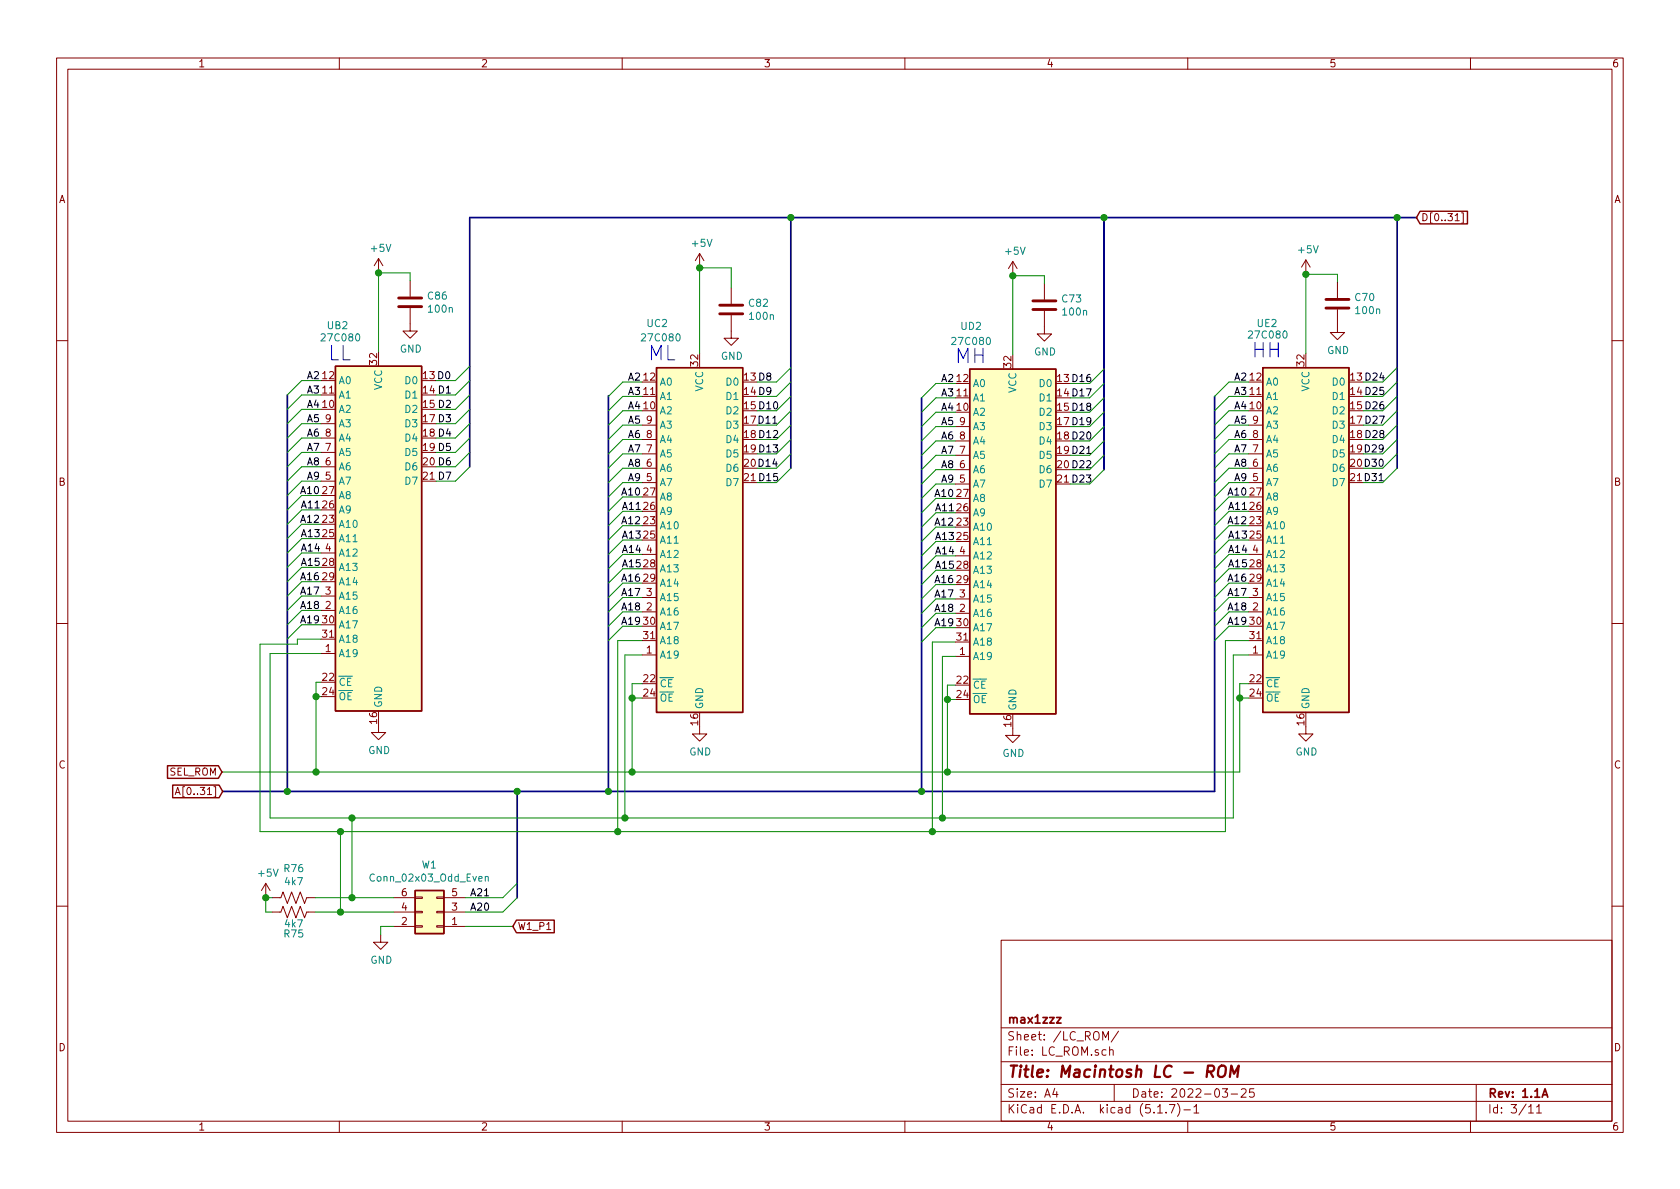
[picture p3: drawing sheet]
<svg xmlns="http://www.w3.org/2000/svg" width="297mm" height="210mm" viewBox="0 0 297 210" stroke-linecap="round" stroke-linejoin="round" font-family="sans-serif">
<g fill="none" stroke="#840000" stroke-width=".18">
<path d="M10 10.3h277v189.9h-277zM12 12.2h273v186.1h-273zM60 10.3v1.9M110 10.3v1.9M160 10.3v1.9M210 10.3v1.9M260 10.3v1.9M257.3 39h.7M258.4 37.6h.3v1.9h-.3M66.9 45.7l-.7 1.3M66.9 45.7v2.6M66.9 45.7l.8 1.3"/>
<path d="M72.5 54.5v4h1.3l-1.3 1.3-1.3-1.3h1.3M72.5 49.7v2.7M123.7 44.8l-.8 1.3M123.7 44.8v2.6M123.7 44.8l.8 1.3M129.3 55.7v4.1h1.3l-1.3 1.3-1.3-1.3h1.3M129.3 50.9v2.8M179.1 46.2l-.8 1.3M179.1 46.2v2.6M179.1 46.2l.7 1.3M184.7 55v4h1.2l-1.2 1.3-1.3-1.3h1.3M184.7 50.2v2.8"/>
<path d="M230.9 46l-.8 1.2M230.9 46v2.5M230.9 46l.7 1.2M236.5 54.7v4.1h1.2l-1.2 1.3-1.3-1.3h1.3M236.5 49.9v2.8M10 60.2h2M56.8 77.5h2.5M56.8 74.9h2.5M113.5 77.7h2.6M113.5 75.2h2.6M168.9 78h2.5M168.9 75.4h2.5"/>
<path d="M220.7 77.7h2.6M220.7 75.2h2.6M285 60.2h2M56.8 97.8h2.5M56.8 85.1h2.5M56.8 82.5h2.5M56.8 80h2.5M113.5 98h2.6M113.5 85.3h2.6M113.5 82.8h2.6M113.5 80.3h2.6M168.9 98.3h2.5"/>
<path d="M168.9 85.6h2.5M168.9 83.1h2.5M168.9 80.5h2.5M220.7 98h2.6M220.7 85.3h2.6M220.7 82.8h2.6M220.7 80.3h2.6M10 110.3h2M56.8 115.6h2.5M56.8 107.9h2.5M56.8 105.4h2.5M113.5 115.8h2.6"/>
<path d="M113.5 108.2h2.6M113.5 105.7h2.6M168.9 116.1h2.5M168.9 108.5h2.5M168.9 105.9h2.5M220.7 115.8h2.6M220.7 108.2h2.6M220.7 105.7h2.6M285 110.3h2M66.9 128.3v1.2h1.3l-1.3 1.3-1.2-1.3h1.2M123.7 128.5v1.3h1.3l-1.3 1.3-1.3-1.3h1.3M179.1 128.8v1.2h1.2l-1.2 1.3-1.3-1.3h1.3"/>
<path d="M230.9 128.5v1.3h1.3l-1.3 1.3-1.3-1.3h1.3M31 140.5l.4-1.3 .5 1.3M31.1 140.2h.6M47 156.2l-.8 1.3M47 156.2v2.5M47 156.2l.8 1.3M48.1 158.7h1.6l.3-1 .8 2.1 .8-2.1 .7 2.1 .8-2.1 .7 2.1 .4-1.1h1.6M69.6 158.7h3.8M73.4 158.6h1.3v.3h-1.3zM77.2 158.6h1.3v.3h-1.3zM78.5 158.7h3.8M10 160.2h2"/>
<path d="M48.1 161.3h1.6l.3-1 .8 2 .8-2 .7 2 .8-2 .7 2 .4-1h1.6M67.3 165.3v1.3h1.3l-1.3 1.3-1.3-1.3h1.3M69.6 161.3h3.8M69.6 163.8h3.8M73.4 163.7h1.3v.3h-1.3zM73.4 161.2h1.3v.2h-1.3zM77.2 163.7h1.3v.3h-1.3zM77.2 161.2h1.3v.2h-1.3zM78.5 161.3h3.8M78.5 163.8h3.8M177 166.3h108v32h-108zM285 160.2h2"/>
<path d="M60 198.3v1.9M110 198.3v1.9M160 198.3v1.9M177 194.8h108M177 191.8h108M177 187.8h108M177 181.8h108M186.5 192.5l-.4 1h1M186.8 193v1M195 183.9v-1.5l.5 1.1 .5-1.1v1.5M196.2 185.7l.2-.1 .4 .1v.9M196.2 185.1v1.5"/>
<path d="M197 191.8v3M197.8 182.3l-1.3 2M204.7 196.8h.8M206.2 196.7v.1M206.8 195.3h.9l-.6 1.5M208.2 195.1a1.71 1.71 0 0 1 0 2.3M209.3 196.3h1.2M210 198.3v1.9M211.1 195.8l.4-.5v1.5M211.1 196.8h.9M216.1 192.5h.9l-.4 .6 .4 .1v.7l-.2 .1-.7-.1M217.7 193.5h1.1"/>
<path d="M219.5 192.7l.2-.2h.3l.3 .2v.3v.2l-.9 .8h.9M221.7 192.5h-.7l-.1 .7 .2-.1 .5 .1 .2 .2-.1 .5-.2 .1-.6-.1M260 198.3v1.9M261 191.8v6.5M270.3 195.8l.4-.5v1.5M270.3 196.8h.8M271.7 195.8l.4-.5v1.5M271.7 196.8h.8"/>
</g>
<path d="M186.8 179.9h.8l-.8 1h.8M272.7 194l.5-1.5 .5 1.5M272.8 193.6h.7" fill="none" stroke="#840000" stroke-width=".3"/>
<path d="M213.5 189.5h.7a.56 .56 0 0 0 .5-.5 .56 .56 0 0 0-.3-.6h-.8l-.3 2M213.9 189.5l.6 .9M215.5 188.7a.69 .69 0 0 1 1.2 0 1.49 1.49 0 0 1-.6 1.7l-.6-.1a1.55 1.55 0 0 1 0-1.6zM217.4 190.4l.3-2 .5 1.5 .8-1.5-.2 2" fill="none" stroke="#840000" stroke-width=".41"/>
<path d="M70.5 54.2h4M70.5 52.7h4M127.3 55.5h4M127.3 54h4M182.6 54.7h4.1M182.6 53.2h4.1M234.4 54.5h4.1M234.4 53h4.1" fill="none" stroke="#840000" stroke-width=".51"/>
<g fill="#ffffc2" stroke="#ffffc2" stroke-width=".18">
<path d="M73.4 157.5h5.1v7.6h-5.1z"/>
<path d="M59.3 64.8h15.2v60.9h-15.2z"/>
<path d="M223.3 65h15.2v61h-15.2z"/>
<path d="M171.4 65.3h15.3v60.9h-15.3z"/>
<path d="M116.1 65h15.2v61h-15.2z"/>
</g>
<path d="M251.1 37.4h8.4v2.2h-8.4l-.7-1.1zM59.3 64.8h15.2v60.9h-15.2zM116.1 65h15.2v61h-15.2zM171.4 65.3h15.3v60.9h-15.3zM223.3 65h15.2v61h-15.2zM29.6 135.4h9l.6 1.1-.6 1.1h-9zM30.5 138.8h8.2l.7 1.1-.7 1.2h-8.2zM73.4 157.5h5.1v7.6h-5.1zM91.3 162.7h6.7v2.2h-6.7l-.6-1.1z" fill="none" stroke="#840000" stroke-width=".25"/>
<path d="M85.8 155.1l.2-.1h.3v.8M85.8 155v.8" fill="none" stroke="#008484" stroke-width=".18"/>
<path d="M139.8 38.5v44.3M195.2 38.5v44.6M247 38.5v44.3M250.4 38.5h-167.3v44M50.8 69.8v70.1M107.6 70v69.9M162.9 70.4v69.5M214.8 70.1v69.8h-175.4M91.4 139.9v18.8" fill="none" stroke="#000084" stroke-width=".3"/>
<g fill="none" stroke="#008400" stroke-width=".18">
<path d="M72.5 49.7v-1.4h-5.6v13.9M129.3 50.9v-3.5h-5.6v15.1M184.7 50.2v-1.4h-5.6v13.9M236.5 49.9v-1.4h-5.6v14M56.8 77.5h-3.5l-2.5 2.5M56.8 74.9h-3.5l-2.5 2.6M56.8 72.4h-3.5l-2.5 2.5M56.8 69.8h-3.5l-2.5 2.6M56.8 67.3h-3.5l-2.5 2.5M83.1 77.5l-2.6 2.5h-3.4M83.1 74.9l-2.6 2.6h-3.4M83.1 72.4l-2.6 2.5h-3.4"/>
<path d="M83.1 69.8l-2.6 2.6h-3.4M83.1 67.3l-2.6 2.5h-3.4M83.1 64.8l-2.6 2.5h-3.4M113.5 75.2h-3.4l-2.5 2.5M113.5 67.6h-3.4l-2.5 2.5M113.5 70.1h-3.4l-2.5 2.5M113.5 72.6h-3.4l-2.5 2.6M113.5 77.7h-3.4l-2.5 2.6M139.8 72.6l-2.5 2.6h-3.4M139.8 65l-2.5 2.6h-3.4M139.8 67.6l-2.5 2.5h-3.4M139.8 70.1l-2.5 2.5h-3.4"/>
<path d="M139.8 75.2l-2.5 2.5h-3.4M139.8 77.7l-2.5 2.6h-3.4M168.9 67.8h-3.4l-2.6 2.6M168.9 70.4h-3.4l-2.6 2.5M168.9 72.9h-3.4l-2.6 2.5M168.9 78h-3.4l-2.6 2.5M168.9 75.4h-3.4l-2.6 2.6M195.2 65.3l-2.5 2.5h-3.5M195.2 67.8l-2.5 2.6h-3.5M195.2 70.4l-2.5 2.5h-3.5M195.2 75.4l-2.5 2.6h-3.5M195.2 78l-2.5 2.5h-3.5"/>
<path d="M195.2 72.9l-2.5 2.5h-3.5M220.7 75.2h-3.4l-2.5 2.5M220.7 67.6h-3.4l-2.5 2.5M220.7 70.1h-3.4l-2.5 2.5M220.7 72.6h-3.4l-2.5 2.6M220.7 77.7h-3.4l-2.5 2.6M247 72.6l-2.5 2.6h-3.5M247 65l-2.5 2.6h-3.5M247 67.6l-2.5 2.5h-3.5M247 70.1l-2.5 2.5h-3.5M247 75.2l-2.5 2.5h-3.5M247 77.7l-2.5 2.6h-3.5"/>
<path d="M56.8 85.1h-3.5l-2.5 2.5M56.8 82.5h-3.5l-2.5 2.6M56.8 80h-3.5l-2.5 2.5M56.8 90.2h-3.5l-2.5 2.5M56.8 92.7h-3.5l-2.5 2.5M56.8 95.2h-3.5l-2.5 2.6M56.8 97.8h-3.5l-2.5 2.5M56.8 87.6h-3.5l-2.5 2.6M83.1 82.5l-2.6 2.6h-3.4M83.1 80l-2.6 2.5h-3.4M113.5 93h-3.4l-2.5 2.5M113.5 80.3h-3.4l-2.5 2.5"/>
<path d="M113.5 82.8h-3.4l-2.5 2.5M113.5 85.3h-3.4l-2.5 2.6M113.5 87.9h-3.4l-2.5 2.5M113.5 90.4h-3.4l-2.5 2.6M113.5 95.5h-3.4l-2.5 2.5M113.5 98h-3.4l-2.5 2.6M139.8 80.3l-2.5 2.5h-3.4M139.8 82.8l-2.5 2.5h-3.4M168.9 95.8h-3.4l-2.6 2.5M168.9 80.5h-3.4l-2.6 2.6M168.9 83.1h-3.4l-2.6 2.5M168.9 85.6h-3.4l-2.6 2.5"/>
<path d="M168.9 88.1h-3.4l-2.6 2.6M168.9 90.7h-3.4l-2.6 2.5M168.9 93.2h-3.4l-2.6 2.6M168.9 98.3h-3.4l-2.6 2.5M195.2 80.5l-2.5 2.6h-3.5M195.2 83.1l-2.5 2.5h-3.5M220.7 93h-3.4l-2.5 2.5M220.7 80.3h-3.4l-2.5 2.5M220.7 82.8h-3.4l-2.5 2.5M220.7 85.3h-3.4l-2.5 2.6M220.7 87.9h-3.4l-2.5 2.5M220.7 90.4h-3.4l-2.5 2.6"/>
<path d="M220.7 95.5h-3.4l-2.5 2.5M220.7 98h-3.4l-2.5 2.6M247 80.3l-2.5 2.5h-3.5M247 82.8l-2.5 2.5h-3.5M56.8 113h-4.2v.9h-6.6v33.2h170.7v-33.8h4M56.8 115.6h-9v29h170.3v-28.8h2.6M56.8 107.9h-3.5l-2.5 2.6M56.8 100.3h-3.5l-2.5 2.6M56.8 102.9h-3.5l-2.5 2.5M56.8 105.4h-3.5l-2.5 2.5M56.8 110.5h-3.5l-2.5 2.5M113.5 113.3h-4.3v33.8"/>
<path d="M113.5 100.6h-3.4l-2.5 2.5M113.5 103.1h-3.4l-2.5 2.6M113.5 105.7h-3.4l-2.5 2.5M113.5 108.2h-3.4l-2.5 2.5M113.5 110.7h-3.4l-2.5 2.6M113.5 115.8h-3v28.8M168.9 100.8h-3.4l-2.6 2.6M168.9 103.4h-3.4l-2.6 2.5M168.9 105.9h-3.4l-2.6 2.6M168.9 108.5h-3.4l-2.6 2.5M168.9 111h-3.4l-2.6 2.5M168.9 113.5h-4.1v33.6"/>
<path d="M168.9 116.1h-2.3v28.5M220.7 100.6h-3.4l-2.5 2.5M220.7 103.1h-3.4l-2.5 2.6M220.7 105.7h-3.4l-2.5 2.5M220.7 108.2h-3.4l-2.5 2.5M220.7 110.7h-3.4l-2.5 2.6M55.9 123.2h.9M56.8 120.6h-.9v15.9M111.8 123.4h1.7M113.5 120.9h-1.7v15.6M167.5 123.7h1.4M168.9 121.2h-1.4v15.3"/>
<path d="M219.2 123.4h1.5M220.7 120.9h-1.5v15.6h-180M48.1 158.7h-1.1v2.6h1.1M55.8 158.7h13.8M60.2 147.1v14.2M62.2 144.6v14.1M91.4 156.2l-2.5 2.5h-6.6M91.4 158.7l-2.5 2.6h-6.6M55.8 161.3h13.8M69.6 163.8h-2.3v1.5M82.3 163.8h8.4"/>
</g>
<g fill="#008400" stroke="#008400" stroke-width=".25">
<circle cx="50.8" cy="139.9" r=".51"/>
<circle cx="111.8" cy="123.4" r=".51"/>
<circle cx="123.7" cy="47.4" r=".51"/>
<circle cx="55.9" cy="123.2" r=".51"/>
<circle cx="66.9" cy="48.3" r=".51"/>
<circle cx="55.9" cy="136.5" r=".51"/>
<circle cx="107.6" cy="139.9" r=".51"/>
<circle cx="139.8" cy="38.5" r=".51"/>
<circle cx="164.8" cy="147.1" r=".51"/>
<circle cx="195.2" cy="38.5" r=".51"/>
<circle cx="179.1" cy="48.8" r=".51"/>
<circle cx="230.9" cy="48.5" r=".51"/>
<circle cx="60.2" cy="161.3" r=".51"/>
<circle cx="47" cy="158.7" r=".51"/>
<circle cx="62.2" cy="158.7" r=".51"/>
<circle cx="62.2" cy="144.6" r=".51"/>
<circle cx="91.4" cy="139.9" r=".51"/>
<circle cx="60.2" cy="147.1" r=".51"/>
<circle cx="111.8" cy="136.5" r=".51"/>
<circle cx="109.2" cy="147.1" r=".51"/>
<circle cx="166.6" cy="144.6" r=".51"/>
<circle cx="110.5" cy="144.6" r=".51"/>
<circle cx="219.2" cy="123.4" r=".51"/>
<circle cx="167.5" cy="136.5" r=".51"/>
<circle cx="162.9" cy="139.9" r=".51"/>
<circle cx="167.5" cy="123.7" r=".51"/>
<circle cx="247" cy="38.5" r=".51"/>
</g>
<g font-size="3.5" fill="#0000c2">
<text x="57.9" y="63.7">LL</text>
<text x="114.5" y="63.7">ML</text>
<text x="169" y="64.3">MH</text>
<text x="221.6" y="63.2">HH</text>
</g>
<text font-size="2.8" fill="#840000" x="178" y="190.5">Title: Macintosh LC - ROM</text>
<g font-size="2.1" fill="#840000">
<text x="178" y="184">Sheet: /LC_ROM/</text>
<text x="178" y="181">max1zzz</text>
<text x="178" y="186.7">File: LC_ROM.sch</text>
<text x="178" y="196.9">KiCad E.D.A. kicad (5.1.7)-1</text>
<text x="178" y="194.1">Size: A4</text>
<text x="200" y="194.1">Date: 2022-03-25</text>
<text x="263" y="194.1">Rev: 1.1A</text>
<text x="263" y="196.9">Id: 3/11</text>
</g>
<g font-size="1.8" fill="#840000">
<text x="35" y="11.9">1</text>
<text x="85" y="11.9">2</text>
<text x="135" y="11.9">3</text>
<text x="185" y="11.9">4</text>
<text x="235" y="11.9">5</text>
<text x="285" y="11.9">6</text>
<text x="10.4" y="35.9">A</text>
<text x="285.4" y="35.9">A</text>
<text x="251.2" y="39.1">D[0..31]</text>
<text x="66.7" y="64.5" transform="rotate(-90 66.7 64.5)">32</text>
<text x="123.4" y="64.7" transform="rotate(-90 123.4 64.7)">32</text>
<text x="178.8" y="65" transform="rotate(-90 178.8 65)">32</text>
<text x="230.6" y="64.7" transform="rotate(-90 230.6 64.7)">32</text>
<text x="57.1" y="69.6">11</text>
<text x="57.1" y="67.1">12</text>
<text x="113.8" y="69.8">11</text>
<text x="113.8" y="67.3">12</text>
<text x="169.2" y="70.1">11</text>
<text x="169.2" y="67.6">12</text>
<text x="221" y="69.8">11</text>
<text x="221" y="67.3">12</text>
<text x="57.1" y="72.1">10</text>
<text x="57.6" y="77.2">8</text>
<text x="57.6" y="74.7">9</text>
<text x="113.8" y="72.4">10</text>
<text x="114.3" y="77.5">8</text>
<text x="114.3" y="74.9">9</text>
<text x="169.2" y="72.6">10</text>
<text x="169.7" y="77.7">8</text>
<text x="169.7" y="75.2">9</text>
<text x="221" y="72.4">10</text>
<text x="221.5" y="77.5">8</text>
<text x="221.5" y="74.9">9</text>
<text x="57.6" y="82.3">6</text>
<text x="57.6" y="79.8">7</text>
<text x="114.3" y="82.5">6</text>
<text x="114.3" y="80">7</text>
<text x="169.7" y="82.8">6</text>
<text x="169.7" y="80.3">7</text>
<text x="221.5" y="82.5">6</text>
<text x="221.5" y="80">7</text>
<text x="10.4" y="85.9">B</text>
<text x="57.1" y="89.9">26</text>
<text x="57.1" y="87.4">27</text>
<text x="57.6" y="84.8">5</text>
<text x="113.8" y="87.6">27</text>
<text x="114.3" y="85.1">5</text>
<text x="169.2" y="87.9">27</text>
<text x="169.7" y="85.3">5</text>
<text x="221" y="87.6">27</text>
<text x="221.5" y="85.1">5</text>
<text x="285.4" y="85.9">B</text>
<text x="57.1" y="92.5">23</text>
<text x="57.1" y="95">25</text>
<text x="113.8" y="92.7">23</text>
<text x="113.8" y="95.2">25</text>
<text x="113.8" y="90.2">26</text>
<text x="169.2" y="93">23</text>
<text x="169.2" y="95.5">25</text>
<text x="169.2" y="90.4">26</text>
<text x="221" y="92.7">23</text>
<text x="221" y="95.2">25</text>
<text x="221" y="90.2">26</text>
<text x="57.1" y="100.1">28</text>
<text x="57.6" y="97.5">4</text>
<text x="113.8" y="100.3">28</text>
<text x="114.3" y="97.8">4</text>
<text x="169.2" y="100.6">28</text>
<text x="169.7" y="98">4</text>
<text x="221" y="100.3">28</text>
<text x="221.5" y="97.8">4</text>
<text x="57.1" y="102.6">29</text>
<text x="57.6" y="107.7">2</text>
<text x="57.6" y="105.2">3</text>
<text x="113.8" y="102.9">29</text>
<text x="114.3" y="107.9">2</text>
<text x="114.3" y="105.4">3</text>
<text x="169.2" y="103.1">29</text>
<text x="169.7" y="105.7">3</text>
<text x="221" y="102.9">29</text>
<text x="221.5" y="107.9">2</text>
<text x="221.5" y="105.4">3</text>
<text x="57.1" y="110.2">30</text>
<text x="57.1" y="112.8">31</text>
<text x="113.8" y="110.5">30</text>
<text x="113.8" y="113">31</text>
<text x="169.2" y="110.7">30</text>
<text x="169.2" y="113.3">31</text>
<text x="169.7" y="108.2">2</text>
<text x="221" y="110.5">30</text>
<text x="221" y="113">31</text>
<text x="57.6" y="115.3">1</text>
<text x="114.3" y="115.6">1</text>
<text x="169.7" y="115.8">1</text>
<text x="221.5" y="115.6">1</text>
<text x="57.1" y="120.4">22</text>
<text x="57.1" y="122.9">24</text>
<text x="113.8" y="120.6">22</text>
<text x="113.8" y="123.2">24</text>
<text x="169.2" y="120.9">22</text>
<text x="169.2" y="123.4">24</text>
<text x="221" y="120.6">22</text>
<text x="221" y="123.2">24</text>
<text x="66.7" y="128" transform="rotate(-90 66.7 128)">16</text>
<text x="123.4" y="128.2" transform="rotate(-90 123.4 128.2)">16</text>
<text x="178.8" y="128.5" transform="rotate(-90 178.8 128.5)">16</text>
<text x="230.6" y="128.2" transform="rotate(-90 230.6 128.2)">16</text>
<text x="10.4" y="135.9">C</text>
<text x="29.9" y="137.2">SEL_ROM</text>
<text x="285.4" y="135.9">C</text>
<text x="32.2" y="140.6">A[0..31]</text>
<text x="71" y="161">4</text>
<text x="71" y="158.5">6</text>
<text x="79.9" y="161">3</text>
<text x="79.9" y="158.5">5</text>
<text x="71" y="163.6">2</text>
<text x="79.9" y="163.6">1</text>
<text x="91.5" y="164.5">W1_P1</text>
<text x="10.4" y="185.9">D</text>
<text x="285.4" y="185.9">D</text>
<text x="35" y="199.9">1</text>
<text x="85" y="199.9">2</text>
<text x="135" y="199.9">3</text>
<text x="185" y="199.9">4</text>
<text x="235" y="199.9">5</text>
<text x="285" y="199.9">6</text>
</g>
<g font-size="1.8" fill="#008484">
<text x="65.7" y="44.5">+5V</text>
<text x="122.5" y="43.7">+5V</text>
<text x="177.9" y="45.1">+5V</text>
<text x="229.7" y="44.8">+5V</text>
<text x="75.7" y="53">C86</text>
<text x="187.9" y="53.5">C73</text>
<text x="239.7" y="53.2">C70</text>
<text x="57.9" y="58.2">UB2</text>
<text x="75.9" y="55.3">100n</text>
<text x="114.5" y="57.8">UC2</text>
<text x="132.5" y="54.2">C82</text>
<text x="132.7" y="56.6">100n</text>
<text x="170" y="58.3">UD2</text>
<text x="188" y="55.8">100n</text>
<text x="221.1" y="59.9">27C080</text>
<text x="222.3" y="57.8">UE2</text>
<text x="239.9" y="55.5">100n</text>
<text x="57.1" y="60.4">27C080</text>
<text x="70.7" y="62.4">GND</text>
<text x="113.7" y="60.4">27C080</text>
<text x="127.5" y="63.6">GND</text>
<text x="168.6" y="61">27C080</text>
<text x="182.8" y="62.9">GND</text>
<text x="234.6" y="62.6">GND</text>
<text x="59.8" y="70.5">A1</text>
<text x="59.8" y="67.9">A0</text>
<text x="67.6" y="69" transform="rotate(-90 67.6 69)">VCC</text>
<text x="71.8" y="67.9">D0</text>
<text x="71.8" y="70.5">D1</text>
<text x="116.6" y="70.7">A1</text>
<text x="116.6" y="68.2">A0</text>
<text x="124.3" y="69.3" transform="rotate(-90 124.3 69.3)">VCC</text>
<text x="128.5" y="68.2">D0</text>
<text x="128.5" y="70.7">D1</text>
<text x="172" y="71">A1</text>
<text x="172" y="68.4">A0</text>
<text x="179.7" y="69.5" transform="rotate(-90 179.7 69.5)">VCC</text>
<text x="183.9" y="68.4">D0</text>
<text x="183.9" y="71">D1</text>
<text x="223.8" y="70.7">A1</text>
<text x="223.8" y="68.2">A0</text>
<text x="231.5" y="69.3" transform="rotate(-90 231.5 69.3)">VCC</text>
<text x="235.7" y="68.2">D0</text>
<text x="235.7" y="70.7">D1</text>
<text x="59.8" y="75.6">A3</text>
<text x="59.8" y="73">A2</text>
<text x="71.8" y="73">D2</text>
<text x="71.8" y="75.6">D3</text>
<text x="116.6" y="75.8">A3</text>
<text x="116.6" y="73.3">A2</text>
<text x="128.5" y="73.3">D2</text>
<text x="128.5" y="75.8">D3</text>
<text x="172" y="76.1">A3</text>
<text x="172" y="73.5">A2</text>
<text x="183.9" y="73.5">D2</text>
<text x="183.9" y="76.1">D3</text>
<text x="223.8" y="75.8">A3</text>
<text x="223.8" y="73.3">A2</text>
<text x="235.7" y="73.3">D2</text>
<text x="235.7" y="75.8">D3</text>
<text x="59.8" y="83.2">A6</text>
<text x="59.8" y="80.6">A5</text>
<text x="59.8" y="78.1">A4</text>
<text x="71.8" y="83.2">D6</text>
<text x="71.8" y="78.1">D4</text>
<text x="71.8" y="80.6">D5</text>
<text x="116.6" y="83.4">A6</text>
<text x="116.6" y="80.9">A5</text>
<text x="116.6" y="78.4">A4</text>
<text x="128.5" y="83.4">D6</text>
<text x="128.5" y="78.4">D4</text>
<text x="128.5" y="80.9">D5</text>
<text x="172" y="83.7">A6</text>
<text x="172" y="81.1">A5</text>
<text x="172" y="78.6">A4</text>
<text x="183.9" y="83.7">D6</text>
<text x="183.9" y="78.6">D4</text>
<text x="183.9" y="81.1">D5</text>
<text x="223.8" y="83.4">A6</text>
<text x="223.8" y="80.9">A5</text>
<text x="223.8" y="78.4">A4</text>
<text x="235.7" y="83.4">D6</text>
<text x="235.7" y="78.4">D4</text>
<text x="235.7" y="80.9">D5</text>
<text x="59.8" y="85.7">A7</text>
<text x="59.8" y="88.3">A8</text>
<text x="71.8" y="85.7">D7</text>
<text x="116.6" y="86">A7</text>
<text x="116.6" y="88.5">A8</text>
<text x="128.5" y="86">D7</text>
<text x="172" y="86.2">A7</text>
<text x="172" y="88.8">A8</text>
<text x="183.9" y="86.2">D7</text>
<text x="223.8" y="86">A7</text>
<text x="223.8" y="88.5">A8</text>
<text x="235.7" y="86">D7</text>
<text x="59.8" y="93.3">A10</text>
<text x="59.8" y="95.9">A11</text>
<text x="59.8" y="90.8">A9</text>
<text x="116.6" y="93.6">A10</text>
<text x="116.6" y="91.1">A9</text>
<text x="172" y="93.8">A10</text>
<text x="172" y="91.3">A9</text>
<text x="223.8" y="93.6">A10</text>
<text x="223.8" y="91.1">A9</text>
<text x="59.8" y="98.4">A12</text>
<text x="59.8" y="101">A13</text>
<text x="116.6" y="98.7">A12</text>
<text x="116.6" y="96.1">A11</text>
<text x="116.6" y="101.2">A13</text>
<text x="172" y="98.9">A12</text>
<text x="172" y="96.4">A11</text>
<text x="172" y="101.5">A13</text>
<text x="223.8" y="98.7">A12</text>
<text x="223.8" y="96.1">A11</text>
<text x="223.8" y="101.2">A13</text>
<text x="59.8" y="106">A15</text>
<text x="59.8" y="103.5">A14</text>
<text x="116.6" y="106.3">A15</text>
<text x="116.6" y="103.8">A14</text>
<text x="172" y="106.5">A15</text>
<text x="172" y="104">A14</text>
<text x="223.8" y="106.3">A15</text>
<text x="223.8" y="103.8">A14</text>
<text x="59.8" y="108.6">A16</text>
<text x="59.8" y="111.1">A17</text>
<text x="59.8" y="113.7">A18</text>
<text x="116.6" y="108.8">A16</text>
<text x="116.6" y="111.4">A17</text>
<text x="116.6" y="113.9">A18</text>
<text x="172" y="109.1">A16</text>
<text x="172" y="111.6">A17</text>
<text x="223.8" y="108.8">A16</text>
<text x="223.8" y="111.4">A17</text>
<text x="223.8" y="113.9">A18</text>
<text x="59.8" y="116.2">A19</text>
<text x="116.6" y="116.5">A19</text>
<text x="172" y="116.7">A19</text>
<text x="172" y="114.2">A18</text>
<text x="223.8" y="116.5">A19</text>
<text x="59.8" y="121.3">CE</text>
<text x="59.8" y="123.8">OE</text>
<text x="67.6" y="125.2" transform="rotate(-90 67.6 125.2)">GND</text>
<text x="116.6" y="121.5">CE</text>
<text x="116.6" y="124.1">OE</text>
<text x="124.3" y="125.5" transform="rotate(-90 124.3 125.5)">GND</text>
<text x="172" y="121.8">CE</text>
<text x="172" y="124.3">OE</text>
<text x="179.7" y="125.7" transform="rotate(-90 179.7 125.7)">GND</text>
<text x="223.8" y="121.5">CE</text>
<text x="223.8" y="124.1">OE</text>
<text x="231.5" y="125.5" transform="rotate(-90 231.5 125.5)">GND</text>
<text x="65.1" y="133.3">GND</text>
<text x="121.9" y="133.6">GND</text>
<text x="177.2" y="133.9">GND</text>
<text x="229.1" y="133.6">GND</text>
<text x="45.8" y="155">+5V</text>
<text x="50.3" y="154.2">R76</text>
<text x="65.9" y="155.9">Conn_02x03_Odd_Even</text>
<text x="74.6" y="153.6">W1</text>
<text x="50.5" y="156.5">4k7</text>
<text x="50.3" y="165.8">R75</text>
<text x="50.5" y="164">4k7</text>
<text x="65.5" y="170.4">GND</text>
</g>
<g font-size="1.8">
<text x="54.4" y="69.6">A3</text>
<text x="54.4" y="67.1">A2</text>
<text x="74.9" y="67.1">13 D0</text>
<text x="74.9" y="69.6">14 D1</text>
<text x="111.2" y="69.8">A3</text>
<text x="111.2" y="67.3">A2</text>
<text x="131.6" y="67.3">13 D8</text>
<text x="131.6" y="69.8">14 D9</text>
<text x="166.5" y="67.6">A2</text>
<text x="166.5" y="70.1">A3</text>
<text x="187" y="67.6">13 D16</text>
<text x="187" y="70.1">14 D17</text>
<text x="218.3" y="67.3">A2</text>
<text x="218.3" y="69.8">A3</text>
<text x="238.8" y="67.3">13 D24</text>
<text x="238.8" y="69.8">14 D25</text>
<text x="54.4" y="77.2">A6</text>
<text x="54.4" y="74.7">A5</text>
<text x="54.4" y="72.1">A4</text>
<text x="74.9" y="72.1">15 D2</text>
<text x="74.9" y="74.7">17 D3</text>
<text x="74.9" y="77.2">18 D4</text>
<text x="111.2" y="77.5">A6</text>
<text x="111.2" y="74.9">A5</text>
<text x="111.2" y="72.4">A4</text>
<text x="131.6" y="72.4">15 D10</text>
<text x="131.6" y="74.9">17D11</text>
<text x="131.6" y="77.5">18 D12</text>
<text x="166.5" y="72.6">A4</text>
<text x="166.5" y="75.2">A5</text>
<text x="166.5" y="77.7">A6</text>
<text x="187" y="72.6">15 D18</text>
<text x="187" y="75.2">17 D19</text>
<text x="187" y="77.7">18 D20</text>
<text x="218.3" y="74.9">A5</text>
<text x="218.3" y="72.4">A4</text>
<text x="218.3" y="77.5">A6</text>
<text x="238.8" y="72.4">15 D26</text>
<text x="238.8" y="74.9">17 D27</text>
<text x="238.8" y="77.5">18 D28</text>
<text x="54.4" y="82.3">A8</text>
<text x="54.4" y="79.8">A7</text>
<text x="74.9" y="82.3">20 D6</text>
<text x="74.9" y="79.8">19 D5</text>
<text x="111.2" y="80">A7</text>
<text x="111.2" y="82.5">A8</text>
<text x="131.6" y="82.5">20D14</text>
<text x="131.6" y="80">19 D13</text>
<text x="166.5" y="82.8">A8</text>
<text x="166.5" y="80.3">A7</text>
<text x="187" y="82.8">20 D22</text>
<text x="187" y="80.3">19 D21</text>
<text x="218.3" y="80">A7</text>
<text x="218.3" y="82.5">A8</text>
<text x="238.8" y="82.5">20D30</text>
<text x="238.8" y="80">19D29</text>
<text x="53.4" y="87.4">A10</text>
<text x="53.5" y="89.9">A11</text>
<text x="54.4" y="84.8">A9</text>
<text x="74.9" y="84.8">21 D7</text>
<text x="110.2" y="87.6">A10</text>
<text x="111.2" y="85.1">A9</text>
<text x="131.6" y="85.1">21 D15</text>
<text x="165.5" y="87.9">A10</text>
<text x="166.5" y="85.3">A9</text>
<text x="187" y="85.3">21 D23</text>
<text x="217.3" y="87.6">A10</text>
<text x="218.3" y="85.1">A9</text>
<text x="238.8" y="85.1">21D31</text>
<text x="53.4" y="92.5">A12</text>
<text x="53.5" y="95">A13</text>
<text x="110.2" y="92.7">A12</text>
<text x="110.3" y="95.2">A13</text>
<text x="110.3" y="90.2">A11</text>
<text x="165.5" y="93">A12</text>
<text x="165.7" y="90.4">A11</text>
<text x="165.7" y="95.5">A13</text>
<text x="217.3" y="92.7">A12</text>
<text x="217.5" y="90.2">A11</text>
<text x="217.5" y="95.2">A13</text>
<text x="53.5" y="97.5">A14</text>
<text x="53.5" y="100.1">A15</text>
<text x="110.3" y="97.8">A14</text>
<text x="110.3" y="100.3">A15</text>
<text x="165.7" y="98">A14</text>
<text x="165.7" y="100.6">A15</text>
<text x="217.5" y="97.8">A14</text>
<text x="217.5" y="100.3">A15</text>
<text x="53.4" y="102.6">A16</text>
<text x="53.4" y="105.2">A17</text>
<text x="53.4" y="107.7">A18</text>
<text x="110.2" y="105.4">A17</text>
<text x="110.2" y="107.9">A18</text>
<text x="110.2" y="102.9">A16</text>
<text x="165.5" y="103.1">A16</text>
<text x="165.5" y="105.7">A17</text>
<text x="217.3" y="102.9">A16</text>
<text x="217.3" y="105.4">A17</text>
<text x="217.3" y="107.9">A18</text>
<text x="53.4" y="110.2">A19</text>
<text x="110.2" y="110.5">A19</text>
<text x="165.5" y="108.2">A18</text>
<text x="165.5" y="110.7">A19</text>
<text x="217.3" y="110.5">A19</text>
<text x="83.1" y="161">A20</text>
<text x="83.1" y="158.5">A21</text>
</g>
</svg>
